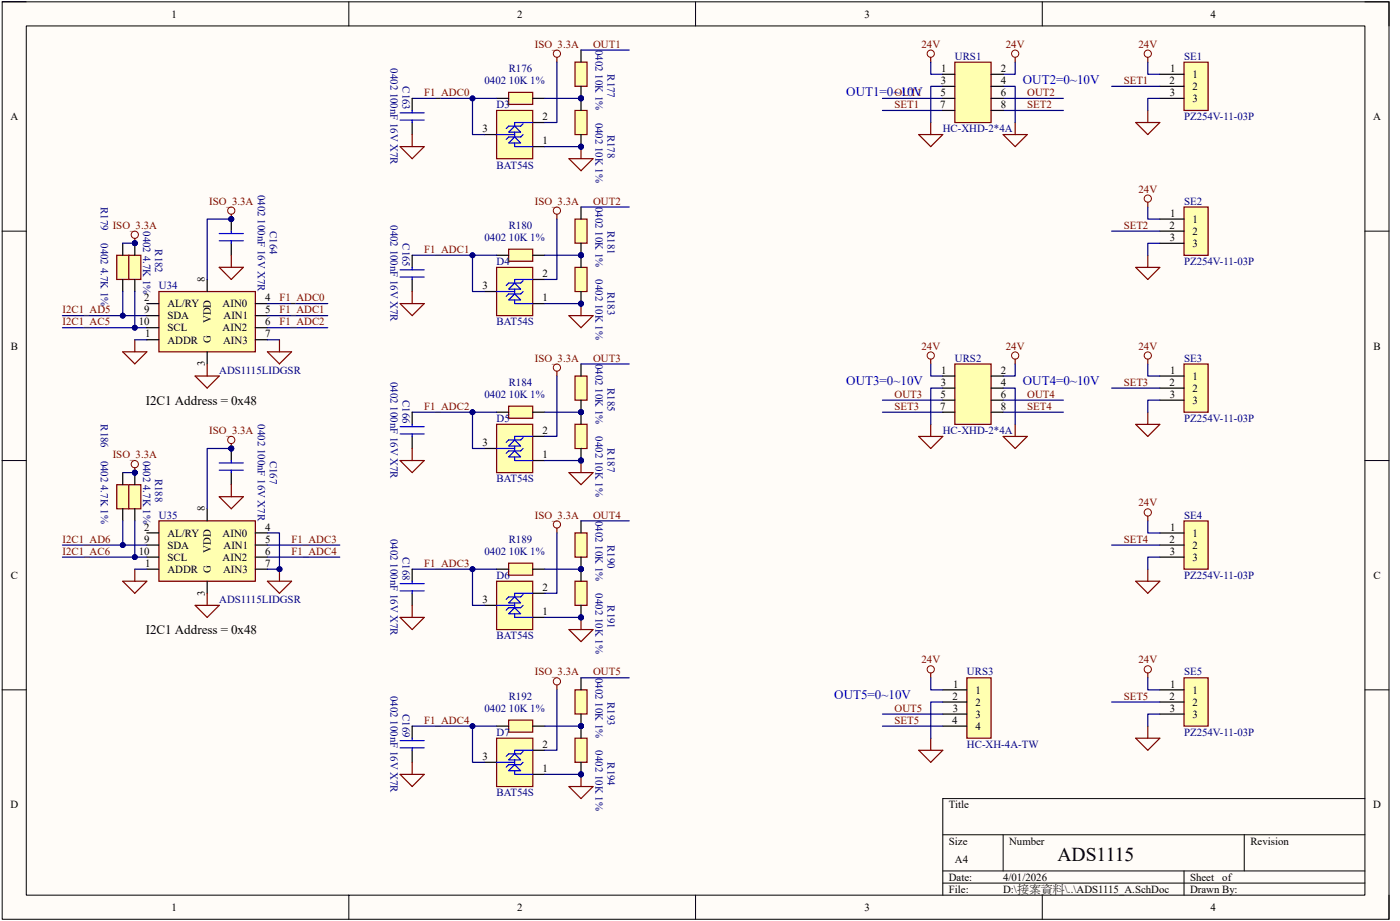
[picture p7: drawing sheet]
<svg xmlns="http://www.w3.org/2000/svg" width="295mm" height="194mm" viewBox="0 0 295 194" stroke-linecap="round" stroke-linejoin="round" font-family="sans-serif">
<path d="M.5 .4h292.4v193.2h-292.4z" fill="#fffcf8"/>
<path d="M.5 .4h292.4v193.2h-292.4z" fill="none" stroke="#000" stroke-width=".21"/>
<path d="M5.5 5.5h282.3v183.1h-282.3z" fill="#fffcf8"/>
<g fill="none" stroke="#000" stroke-width=".21">
<path d="M.4 .4h5.1M5.5 5.5h282.3v183.1h-282.3zM73.5 .4v5.1M146.7 .4v5.1M219.8 .4v5.1M287.8 .4h5.1v5.1M.4 48.7h5.1M287.8 48.7h5.1M.4 97h5.1M287.8 97h5.1M.4 145.3h5.1M287.8 145.3h5.1"/>
<path d="M198.8 175.8h89M211.5 175.8v7.7M262.4 175.8v7.7M287.8 168.2h-89v20.4M73.5 188.6v5M146.7 188.6v5M198.8 183.5h89M198.8 186h89M219.8 188.6v5M249.7 183.5v5.1M292.9 188.6v5"/>
</g>
<path d="M33.5 109.7h20.3v12.7h-20.3z" fill="#ffffb0"/>
<path d="M33.5 109.7h20.3v12.7h-20.3z" fill="none" stroke="#800000" stroke-width=".25"/>
<path d="M31 119.9h2.5M31 112.3h2.5M31 114.8h2.5M31 117.4h2.5M43.7 107.2v2.5M53.8 119.9h2.6M53.8 112.3h2.6M53.8 114.8h2.6M53.8 117.4h2.6M43.7 122.4v2.6" fill="none" stroke="#000" stroke-width=".25"/>
<path d="M13.2 114.8h17.8" fill="none" stroke="#000080" stroke-width=".25"/>
<circle cx="25.9" cy="114.8" r=".51" fill="#000080"/>
<circle cx="25.9" cy="114.8" r=".51" fill="none" stroke="#000080" stroke-width=".21"/>
<path d="M13.2 117.4h17.8" fill="none" stroke="#000080" stroke-width=".25"/>
<circle cx="28.4" cy="117.3" r=".51" fill="#000080"/>
<circle cx="28.4" cy="117.3" r=".51" fill="none" stroke="#000080" stroke-width=".21"/>
<path d="M24.6 102.1h2.6v5.1h-2.6z" fill="#ffffb0"/>
<path d="M24.6 102.1h2.6v5.1h-2.6z" fill="none" stroke="#800000" stroke-width=".25"/>
<path d="M25.9 99.6v2.5M25.9 107.2v2.5" fill="none" stroke="#000" stroke-width=".25"/>
<circle cx="28.4" cy="99.6" r=".51" fill="#000080"/>
<circle cx="28.4" cy="99.6" r=".51" fill="none" stroke="#000080" stroke-width=".21"/>
<path d="M27.2 102.1h2.5v5.1h-2.5z" fill="#ffffb0"/>
<path d="M27.2 102.1h2.5v5.1h-2.5z" fill="none" stroke="#800000" stroke-width=".25"/>
<path d="M28.4 99.6v2.5" fill="none" stroke="#000" stroke-width=".25"/>
<circle cx="28.4" cy="99.6" r=".51" fill="#000080"/>
<circle cx="28.4" cy="99.6" r=".51" fill="none" stroke="#000080" stroke-width=".21"/>
<path d="M28.4 107.2v2.5" fill="none" stroke="#000" stroke-width=".25"/>
<path d="M25.9 99.6h2.5" fill="none" stroke="#000080" stroke-width=".25"/>
<circle cx="28.4" cy="99.6" r=".51" fill="#000080"/>
<circle cx="28.4" cy="99.6" r=".51" fill="none" stroke="#000080" stroke-width=".21"/>
<path d="M25.9 109.7v5.1" fill="none" stroke="#000080" stroke-width=".25"/>
<circle cx="25.9" cy="114.8" r=".51" fill="#000080"/>
<circle cx="25.9" cy="114.8" r=".51" fill="none" stroke="#000080" stroke-width=".21"/>
<path d="M28.4 109.7v7.7" fill="none" stroke="#000080" stroke-width=".25"/>
<circle cx="28.4" cy="117.3" r=".51" fill="#000080"/>
<circle cx="28.4" cy="117.3" r=".51" fill="none" stroke="#000080" stroke-width=".21"/>
<circle cx="48.8" cy="94.5" r=".51" fill="#000080"/>
<circle cx="48.8" cy="94.5" r=".51" fill="none" stroke="#000080" stroke-width=".21"/>
<path d="M48.8 94.5v2.5M48.8 99.6v2.5" fill="none" stroke="#000" stroke-width=".25"/>
<circle cx="48.8" cy="94.5" r=".51" fill="#000080"/>
<circle cx="48.8" cy="94.5" r=".51" fill="none" stroke="#000080" stroke-width=".21"/>
<path d="M46.2 99h5.1M46.2 97.5h5.1M48.8 97v.5M48.8 99v.6" fill="none" stroke="#00f" stroke-width=".25"/>
<path d="M48.8 94.5h-5.1v12.7" fill="none" stroke="#000080" stroke-width=".25"/>
<circle cx="48.8" cy="94.5" r=".51" fill="#000080"/>
<circle cx="48.8" cy="94.5" r=".51" fill="none" stroke="#000080" stroke-width=".21"/>
<path d="M13.2 66.5h17.8" fill="none" stroke="#000080" stroke-width=".25"/>
<circle cx="25.9" cy="66.5" r=".51" fill="#000080"/>
<circle cx="25.9" cy="66.5" r=".51" fill="none" stroke="#000080" stroke-width=".21"/>
<path d="M13.2 69h17.8" fill="none" stroke="#000080" stroke-width=".25"/>
<circle cx="28.4" cy="69" r=".51" fill="#000080"/>
<circle cx="28.4" cy="69" r=".51" fill="none" stroke="#000080" stroke-width=".21"/>
<path d="M24.6 53.8h2.6v5.1h-2.6z" fill="#ffffb0"/>
<path d="M24.6 53.8h2.6v5.1h-2.6z" fill="none" stroke="#800000" stroke-width=".25"/>
<path d="M25.9 51.2v2.6M25.9 58.9v2.5" fill="none" stroke="#000" stroke-width=".25"/>
<circle cx="28.4" cy="51.2" r=".51" fill="#000080"/>
<circle cx="28.4" cy="51.2" r=".51" fill="none" stroke="#000080" stroke-width=".21"/>
<path d="M27.2 53.8h2.5v5.1h-2.5z" fill="#ffffb0"/>
<path d="M27.2 53.8h2.5v5.1h-2.5z" fill="none" stroke="#800000" stroke-width=".25"/>
<path d="M28.4 51.2v2.6" fill="none" stroke="#000" stroke-width=".25"/>
<circle cx="28.4" cy="51.2" r=".51" fill="#000080"/>
<circle cx="28.4" cy="51.2" r=".51" fill="none" stroke="#000080" stroke-width=".21"/>
<path d="M28.4 58.9v2.5" fill="none" stroke="#000" stroke-width=".25"/>
<path d="M25.9 51.2h2.5" fill="none" stroke="#000080" stroke-width=".25"/>
<circle cx="28.4" cy="51.2" r=".51" fill="#000080"/>
<circle cx="28.4" cy="51.2" r=".51" fill="none" stroke="#000080" stroke-width=".21"/>
<path d="M25.9 61.4v5.1" fill="none" stroke="#000080" stroke-width=".25"/>
<circle cx="25.9" cy="66.5" r=".51" fill="#000080"/>
<circle cx="25.9" cy="66.5" r=".51" fill="none" stroke="#000080" stroke-width=".21"/>
<path d="M28.4 61.4v7.6" fill="none" stroke="#000080" stroke-width=".25"/>
<circle cx="28.4" cy="69" r=".51" fill="#000080"/>
<circle cx="28.4" cy="69" r=".51" fill="none" stroke="#000080" stroke-width=".21"/>
<path d="M33.5 61.4h20.3v12.7h-20.3z" fill="#ffffb0"/>
<path d="M33.5 61.4h20.3v12.7h-20.3z" fill="none" stroke="#800000" stroke-width=".25"/>
<path d="M43.7 58.9v2.5M31 71.6h2.5M31 63.9h2.5M31 66.5h2.5M31 69h2.5M43.7 74.1v2.5M53.8 71.6h2.6M53.8 63.9h2.6M53.8 66.5h2.6M53.8 69h2.6" fill="none" stroke="#000" stroke-width=".25"/>
<circle cx="48.8" cy="46.1" r=".51" fill="#000080"/>
<circle cx="48.8" cy="46.1" r=".51" fill="none" stroke="#000080" stroke-width=".21"/>
<path d="M48.8 46.1v2.6M48.8 51.2v2.6" fill="none" stroke="#000" stroke-width=".25"/>
<circle cx="48.8" cy="46.1" r=".51" fill="#000080"/>
<circle cx="48.8" cy="46.1" r=".51" fill="none" stroke="#000080" stroke-width=".21"/>
<path d="M46.2 50.7h5.1M46.2 49.2h5.1M48.8 48.7v.5M48.8 50.7v.5" fill="none" stroke="#00f" stroke-width=".25"/>
<path d="M48.8 46.1h-5.1v12.8" fill="none" stroke="#000080" stroke-width=".25"/>
<circle cx="48.8" cy="46.1" r=".51" fill="#000080"/>
<circle cx="48.8" cy="46.1" r=".51" fill="none" stroke="#000080" stroke-width=".21"/>
<path d="M56.4 63.9h12.7M56.4 66.5h12.7M56.4 69h12.7M56.4 114.8h15.2M56.4 117.4h15.2" fill="none" stroke="#000080" stroke-width=".25"/>
<circle cx="48.8" cy="44.4" r=".76" fill="none" stroke="#800000" stroke-width=".21"/>
<path d="M48.8 45.1v1" fill="none" stroke="#800000" stroke-width=".25"/>
<circle cx="48.8" cy="46.1" r=".51" fill="#000080"/>
<circle cx="48.8" cy="46.1" r=".51" fill="none" stroke="#000080" stroke-width=".21"/>
<circle cx="28.4" cy="49.4" r=".76" fill="none" stroke="#800000" stroke-width=".21"/>
<path d="M28.4 50.2v1" fill="none" stroke="#800000" stroke-width=".25"/>
<circle cx="28.4" cy="51.2" r=".51" fill="#000080"/>
<circle cx="28.4" cy="51.2" r=".51" fill="none" stroke="#000080" stroke-width=".21"/>
<circle cx="48.8" cy="92.7" r=".76" fill="none" stroke="#800000" stroke-width=".21"/>
<path d="M48.8 93.4v1.1" fill="none" stroke="#800000" stroke-width=".25"/>
<circle cx="48.8" cy="94.5" r=".51" fill="#000080"/>
<circle cx="48.8" cy="94.5" r=".51" fill="none" stroke="#000080" stroke-width=".21"/>
<circle cx="28.4" cy="97.8" r=".76" fill="none" stroke="#800000" stroke-width=".21"/>
<path d="M28.4 98.5v1.1" fill="none" stroke="#800000" stroke-width=".25"/>
<circle cx="28.4" cy="99.6" r=".51" fill="#000080"/>
<circle cx="28.4" cy="99.6" r=".51" fill="none" stroke="#000080" stroke-width=".21"/>
<path d="M249.7 142.8h5v10.2h-5z" fill="#ffffb0"/>
<path d="M249.7 142.8h5v10.2h-5z" fill="none" stroke="#800000" stroke-width=".25"/>
<path d="M244.6 145.3h5.1M244.6 147.9h5.1M244.6 150.4h5.1" fill="none" stroke="#000" stroke-width=".25"/>
<path d="M249.7 109.7h5v10.2h-5z" fill="#ffffb0"/>
<path d="M249.7 109.7h5v10.2h-5z" fill="none" stroke="#800000" stroke-width=".25"/>
<path d="M244.6 112.3h5.1M244.6 114.8h5.1M244.6 117.4h5.1" fill="none" stroke="#000" stroke-width=".25"/>
<path d="M249.7 76.7h5v10.1h-5z" fill="#ffffb0"/>
<path d="M249.7 76.7h5v10.1h-5z" fill="none" stroke="#800000" stroke-width=".25"/>
<path d="M244.6 79.2h5.1M244.6 81.7h5.1M244.6 84.3h5.1" fill="none" stroke="#000" stroke-width=".25"/>
<path d="M249.7 43.6h5v10.2h-5z" fill="#ffffb0"/>
<path d="M249.7 43.6h5v10.2h-5z" fill="none" stroke="#800000" stroke-width=".25"/>
<path d="M244.6 46.1h5.1M244.6 48.7h5.1M244.6 51.2h5.1" fill="none" stroke="#000" stroke-width=".25"/>
<path d="M249.7 13.1h5v10.2h-5z" fill="#ffffb0"/>
<g fill="none" stroke="#800000" stroke-width=".25">
<path d="M196.3 12.1v1M214.1 12.1v1M242 12.1v1M249.7 13.1h5v10.2h-5zM193.7 28.3h5.1l-2.5 2.6zM196.3 25.8v2.5M211.5 28.3h5.1l-2.5 2.6zM214.1 25.8v2.5M239.5 25.8h5.1l-2.6 2.5zM242 23.3v2.5M239.5 56.3h5.1l-2.6 2.6zM242 42.6v1"/>
<path d="M242 53.8v2.5M41.1 79.2h5.1l-2.5 2.5zM43.7 76.7v2.5M196.3 75.7v1M214.1 75.7v1M242 75.7v1M193.7 91.9h5.1l-2.5 2.6zM196.3 89.4v2.5M211.5 91.9h5.1l-2.5 2.6zM214.1 89.4v2.5M239.5 89.4h5.1l-2.6 2.5zM242 86.8v2.6"/>
<path d="M242 108.7v1M242 119.9v2.5M41.1 127.5h5.1l-2.5 2.6zM43.7 125v2.5M239.5 122.4h5.1l-2.6 2.6zM239.5 155.5h5.1l-2.6 2.5zM242 141.8v1M242 153v2.5"/>
</g>
<path d="M244.6 15.6h5.1M244.6 18.2h5.1M244.6 20.7h5.1" fill="none" stroke="#000" stroke-width=".25"/>
<g fill="none" stroke="#800000" stroke-width=".21">
<circle cx="196.3" cy="11.3" r=".76"/>
<circle cx="214.1" cy="11.3" r=".76"/>
<circle cx="242" cy="11.3" r=".76"/>
<circle cx="242" cy="41.8" r=".76"/>
<circle cx="196.3" cy="74.9" r=".76"/>
<circle cx="214.1" cy="74.9" r=".76"/>
<circle cx="242" cy="74.9" r=".76"/>
<circle cx="242" cy="107.9" r=".76"/>
<circle cx="242" cy="141" r=".76"/>
</g>
<g fill="none" stroke="#000080" stroke-width=".25">
<path d="M196.3 13.1v2.5h2.5M198.8 18.2h-2.5v7.6M211.5 18.2h2.6v7.6M214.1 13.1v2.5h-2.6M234.4 18.2h10.2M242 13.1v2.5h2.6M186.1 23.3h12.7M211.5 23.3h12.7M211.5 20.7h12.7M244.6 20.7h-2.6v2.6M234.4 48.7h10.2M242 43.6v2.5h2.6"/>
<path d="M244.6 51.2h-2.6v2.6M196.3 76.7v2.5h2.5M214.1 76.7v2.5h-2.6M242 76.7v2.5h2.6M186.1 86.8h12.7M186.1 84.3h12.7M198.8 81.7h-2.5v7.7M211.5 81.7h2.6v7.7M211.5 86.8h12.7M211.5 84.3h12.7M234.4 81.7h10.2M244.6 84.3h-2.6v2.5"/>
<path d="M234.4 114.8h10.2M242 109.7v2.6h2.6M244.6 117.4h-2.6v2.5M234.4 147.9h10.2M242 142.8v2.5h2.6M244.6 150.4h-2.6v2.6"/>
</g>
<path d="M203.9 142.8h5.1v12.7h-5.1z" fill="#ffffb0"/>
<path d="M193.7 158h5.1l-2.5 2.6zM196.3 141.8v1M196.3 155.5v2.5M203.9 142.8h5.1v12.7h-5.1z" fill="none" stroke="#800000" stroke-width=".25"/>
<path d="M198.8 145.3h5.1M198.8 147.9h5.1M198.8 150.4h5.1M198.8 153h5.1" fill="none" stroke="#000" stroke-width=".25"/>
<circle cx="196.3" cy="141" r=".76" fill="none" stroke="#800000" stroke-width=".21"/>
<path d="M186.1 153h12.7M186.1 150.4h12.7M196.3 142.8v2.5h2.5M198.8 147.9h-2.5v7.6" fill="none" stroke="#000080" stroke-width=".25"/>
<circle cx="122.5" cy="20.7" r=".51" fill="#000080"/>
<circle cx="122.5" cy="20.7" r=".51" fill="none" stroke="#000080" stroke-width=".21"/>
<path d="M121.2 13.1h2.6v5.1h-2.6z" fill="#ffffb0"/>
<path d="M121.2 13.1h2.6v5.1h-2.6z" fill="none" stroke="#800000" stroke-width=".25"/>
<path d="M122.5 10.5v2.6M122.5 18.2v2.5" fill="none" stroke="#000" stroke-width=".25"/>
<circle cx="122.5" cy="20.7" r=".51" fill="#000080"/>
<circle cx="122.5" cy="20.7" r=".51" fill="none" stroke="#000080" stroke-width=".21"/>
<circle cx="122.5" cy="20.7" r=".51" fill="#000080"/>
<circle cx="122.5" cy="20.7" r=".51" fill="none" stroke="#000080" stroke-width=".21"/>
<circle cx="122.5" cy="30.9" r=".51" fill="#000080"/>
<circle cx="122.5" cy="30.9" r=".51" fill="none" stroke="#000080" stroke-width=".21"/>
<path d="M121.2 23.3h2.6v5h-2.6z" fill="#ffffb0"/>
<path d="M121.2 23.3h2.6v5h-2.6z" fill="none" stroke="#800000" stroke-width=".25"/>
<path d="M122.5 20.7v2.6" fill="none" stroke="#000" stroke-width=".25"/>
<circle cx="122.5" cy="20.7" r=".51" fill="#000080"/>
<circle cx="122.5" cy="20.7" r=".51" fill="none" stroke="#000080" stroke-width=".21"/>
<path d="M122.5 28.3v2.6" fill="none" stroke="#000" stroke-width=".25"/>
<circle cx="122.5" cy="30.9" r=".51" fill="#000080"/>
<circle cx="122.5" cy="30.9" r=".51" fill="none" stroke="#000080" stroke-width=".21"/>
<path d="M107.2 19.5h5.1v2.5h-5.1z" fill="#ffffb0"/>
<path d="M107.2 19.5h5.1v2.5h-5.1z" fill="none" stroke="#800000" stroke-width=".25"/>
<path d="M104.7 20.7h2.5M112.3 20.7h2.6" fill="none" stroke="#000" stroke-width=".25"/>
<path d="M104.7 23.3h7.6v10.1h-7.6z" fill="#ffffb0"/>
<path d="M104.7 23.3h7.6v10.1h-7.6zM120 33.4h5l-2.5 2.6zM122.5 30.9v2.5" fill="none" stroke="#800000" stroke-width=".25"/>
<path d="M102.2 28.3h2.5M112.3 30.9h2.6M112.3 25.8h2.6" fill="none" stroke="#000" stroke-width=".25"/>
<path d="M104.7 28.3h3.8M107.2 27.8l1.3-1.2 1.3 1.2zM107.2 30.1l1.3-1.2 1.3 1.2zM108.5 30.1v.8h3.8M108.5 27.8v1.1M110.3 26.1l-.5 .5h-2.6l-.5 .5M110.3 28.3l-.5 .6h-2.6l-.5 .5M112.3 25.8h-3.8v.8" fill="none" stroke="#00f" stroke-width=".25"/>
<circle cx="122.5" cy="30.9" r=".51" fill="#000080"/>
<circle cx="122.5" cy="30.9" r=".51" fill="none" stroke="#000080" stroke-width=".21"/>
<circle cx="117.4" cy="11.3" r=".76" fill="none" stroke="#800000" stroke-width=".21"/>
<path d="M117.4 12.1v1" fill="none" stroke="#800000" stroke-width=".25"/>
<path d="M114.9 20.7h7.6" fill="none" stroke="#000080" stroke-width=".25"/>
<circle cx="122.5" cy="20.7" r=".51" fill="#000080"/>
<circle cx="122.5" cy="20.7" r=".51" fill="none" stroke="#000080" stroke-width=".21"/>
<path d="M117.4 13.1v12.7h-2.5M122.5 10.5h10.2M114.9 30.9h7.6" fill="none" stroke="#000080" stroke-width=".25"/>
<circle cx="122.5" cy="30.9" r=".51" fill="#000080"/>
<circle cx="122.5" cy="30.9" r=".51" fill="none" stroke="#000080" stroke-width=".21"/>
<path d="M99.6 20.7v7.6h2.6" fill="none" stroke="#000080" stroke-width=".25"/>
<circle cx="99.6" cy="20.7" r=".51" fill="#000080"/>
<circle cx="99.6" cy="20.7" r=".51" fill="none" stroke="#000080" stroke-width=".21"/>
<path d="M86.9 20.7h17.8" fill="none" stroke="#000080" stroke-width=".25"/>
<circle cx="99.6" cy="20.7" r=".51" fill="#000080"/>
<circle cx="99.6" cy="20.7" r=".51" fill="none" stroke="#000080" stroke-width=".21"/>
<circle cx="122.5" cy="53.8" r=".51" fill="#000080"/>
<circle cx="122.5" cy="53.8" r=".51" fill="none" stroke="#000080" stroke-width=".21"/>
<path d="M121.2 46.1h2.6v5.1h-2.6z" fill="#ffffb0"/>
<path d="M121.2 46.1h2.6v5.1h-2.6z" fill="none" stroke="#800000" stroke-width=".25"/>
<path d="M122.5 43.6v2.5M122.5 51.2v2.6" fill="none" stroke="#000" stroke-width=".25"/>
<circle cx="122.5" cy="53.8" r=".51" fill="#000080"/>
<circle cx="122.5" cy="53.8" r=".51" fill="none" stroke="#000080" stroke-width=".21"/>
<circle cx="122.5" cy="53.8" r=".51" fill="#000080"/>
<circle cx="122.5" cy="53.8" r=".51" fill="none" stroke="#000080" stroke-width=".21"/>
<circle cx="122.5" cy="63.9" r=".51" fill="#000080"/>
<circle cx="122.5" cy="63.9" r=".51" fill="none" stroke="#000080" stroke-width=".21"/>
<path d="M121.2 56.3h2.6v5.1h-2.6z" fill="#ffffb0"/>
<path d="M121.2 56.3h2.6v5.1h-2.6z" fill="none" stroke="#800000" stroke-width=".25"/>
<path d="M122.5 53.8v2.5" fill="none" stroke="#000" stroke-width=".25"/>
<circle cx="122.5" cy="53.8" r=".51" fill="#000080"/>
<circle cx="122.5" cy="53.8" r=".51" fill="none" stroke="#000080" stroke-width=".21"/>
<path d="M122.5 61.4v2.5" fill="none" stroke="#000" stroke-width=".25"/>
<circle cx="122.5" cy="63.9" r=".51" fill="#000080"/>
<circle cx="122.5" cy="63.9" r=".51" fill="none" stroke="#000080" stroke-width=".21"/>
<path d="M107.2 52.5h5.1v2.5h-5.1z" fill="#ffffb0"/>
<path d="M107.2 52.5h5.1v2.5h-5.1z" fill="none" stroke="#800000" stroke-width=".25"/>
<path d="M104.7 53.8h2.5M112.3 53.8h2.6" fill="none" stroke="#000" stroke-width=".25"/>
<path d="M104.7 56.3h7.6v10.2h-7.6z" fill="#ffffb0"/>
<path d="M104.7 56.3h7.6v10.2h-7.6zM120 66.5h5l-2.5 2.5zM122.5 63.9v2.6" fill="none" stroke="#800000" stroke-width=".25"/>
<path d="M112.3 58.9h2.6M102.2 61.4h2.5M112.3 63.9h2.6" fill="none" stroke="#000" stroke-width=".25"/>
<path d="M110.3 59.1l-.5 .5h-2.6l-.5 .5M112.3 58.9h-3.8v.7M104.7 61.4h3.8M107.2 60.9l1.3-1.3 1.3 1.3zM107.2 63.2l1.3-1.3 1.3 1.3zM108.5 63.2v.7h3.8M108.5 60.9v1M110.3 61.4l-.5 .5h-2.6l-.5 .5" fill="none" stroke="#00f" stroke-width=".25"/>
<circle cx="122.5" cy="63.9" r=".51" fill="#000080"/>
<circle cx="122.5" cy="63.9" r=".51" fill="none" stroke="#000080" stroke-width=".21"/>
<circle cx="117.4" cy="44.4" r=".76" fill="none" stroke="#800000" stroke-width=".21"/>
<path d="M117.4 45.1v1" fill="none" stroke="#800000" stroke-width=".25"/>
<path d="M114.9 53.8h7.6" fill="none" stroke="#000080" stroke-width=".25"/>
<circle cx="122.5" cy="53.8" r=".51" fill="#000080"/>
<circle cx="122.5" cy="53.8" r=".51" fill="none" stroke="#000080" stroke-width=".21"/>
<path d="M117.4 46.1v12.8h-2.5M122.5 43.6h10.2M114.9 63.9h7.6" fill="none" stroke="#000080" stroke-width=".25"/>
<circle cx="122.5" cy="63.9" r=".51" fill="#000080"/>
<circle cx="122.5" cy="63.9" r=".51" fill="none" stroke="#000080" stroke-width=".21"/>
<path d="M99.6 53.8v7.6h2.6" fill="none" stroke="#000080" stroke-width=".25"/>
<circle cx="99.6" cy="53.8" r=".51" fill="#000080"/>
<circle cx="99.6" cy="53.8" r=".51" fill="none" stroke="#000080" stroke-width=".21"/>
<path d="M86.9 53.8h17.8" fill="none" stroke="#000080" stroke-width=".25"/>
<circle cx="99.6" cy="53.8" r=".51" fill="#000080"/>
<circle cx="99.6" cy="53.8" r=".51" fill="none" stroke="#000080" stroke-width=".21"/>
<circle cx="122.5" cy="86.8" r=".51" fill="#000080"/>
<circle cx="122.5" cy="86.8" r=".51" fill="none" stroke="#000080" stroke-width=".21"/>
<path d="M121.2 79.2h2.6v5.1h-2.6z" fill="#ffffb0"/>
<path d="M121.2 79.2h2.6v5.1h-2.6z" fill="none" stroke="#800000" stroke-width=".25"/>
<path d="M122.5 76.7v2.5M122.5 84.3v2.5" fill="none" stroke="#000" stroke-width=".25"/>
<circle cx="122.5" cy="86.8" r=".51" fill="#000080"/>
<circle cx="122.5" cy="86.8" r=".51" fill="none" stroke="#000080" stroke-width=".21"/>
<circle cx="122.5" cy="86.8" r=".51" fill="#000080"/>
<circle cx="122.5" cy="86.8" r=".51" fill="none" stroke="#000080" stroke-width=".21"/>
<circle cx="122.5" cy="97" r=".51" fill="#000080"/>
<circle cx="122.5" cy="97" r=".51" fill="none" stroke="#000080" stroke-width=".21"/>
<path d="M121.2 89.4h2.6v5.1h-2.6z" fill="#ffffb0"/>
<path d="M121.2 89.4h2.6v5.1h-2.6z" fill="none" stroke="#800000" stroke-width=".25"/>
<path d="M122.5 86.8v2.6" fill="none" stroke="#000" stroke-width=".25"/>
<circle cx="122.5" cy="86.8" r=".51" fill="#000080"/>
<circle cx="122.5" cy="86.8" r=".51" fill="none" stroke="#000080" stroke-width=".21"/>
<path d="M122.5 94.5v2.5" fill="none" stroke="#000" stroke-width=".25"/>
<circle cx="122.5" cy="97" r=".51" fill="#000080"/>
<circle cx="122.5" cy="97" r=".51" fill="none" stroke="#000080" stroke-width=".21"/>
<path d="M107.2 85.6h5.1v2.5h-5.1z" fill="#ffffb0"/>
<path d="M107.2 85.6h5.1v2.5h-5.1z" fill="none" stroke="#800000" stroke-width=".25"/>
<path d="M104.7 86.8h2.5M112.3 86.8h2.6" fill="none" stroke="#000" stroke-width=".25"/>
<path d="M104.7 89.4h7.6v10.2h-7.6z" fill="#ffffb0"/>
<path d="M104.7 89.4h7.6v10.2h-7.6zM120 99.6h5l-2.5 2.5zM122.5 97v2.6" fill="none" stroke="#800000" stroke-width=".25"/>
<path d="M102.2 94.5h2.5M112.3 97h2.6M112.3 91.9h2.6" fill="none" stroke="#000" stroke-width=".25"/>
<path d="M104.7 94.5h3.8M107.2 96.2l1.3-1.2 1.3 1.2zM108.5 96.2v.8h3.8M108.5 92.7l1.3 1.3h-2.6zM108.5 94v1M110.3 92.2l-.5 .5h-2.6l-.5 .5M110.3 94.5l-.5 .5h-2.6l-.5 .5M112.3 91.9h-3.8v.8" fill="none" stroke="#00f" stroke-width=".25"/>
<circle cx="122.5" cy="97" r=".51" fill="#000080"/>
<circle cx="122.5" cy="97" r=".51" fill="none" stroke="#000080" stroke-width=".21"/>
<circle cx="117.4" cy="77.4" r=".76" fill="none" stroke="#800000" stroke-width=".21"/>
<path d="M117.4 78.2v1" fill="none" stroke="#800000" stroke-width=".25"/>
<path d="M114.9 86.8h7.6" fill="none" stroke="#000080" stroke-width=".25"/>
<circle cx="122.5" cy="86.8" r=".51" fill="#000080"/>
<circle cx="122.5" cy="86.8" r=".51" fill="none" stroke="#000080" stroke-width=".21"/>
<path d="M117.4 79.2v12.7h-2.5M122.5 76.7h10.2M114.9 97h7.6" fill="none" stroke="#000080" stroke-width=".25"/>
<circle cx="122.5" cy="97" r=".51" fill="#000080"/>
<circle cx="122.5" cy="97" r=".51" fill="none" stroke="#000080" stroke-width=".21"/>
<path d="M99.6 86.8v7.7h2.6" fill="none" stroke="#000080" stroke-width=".25"/>
<circle cx="99.6" cy="86.8" r=".51" fill="#000080"/>
<circle cx="99.6" cy="86.8" r=".51" fill="none" stroke="#000080" stroke-width=".21"/>
<path d="M86.9 86.8h17.8" fill="none" stroke="#000080" stroke-width=".25"/>
<circle cx="99.6" cy="86.8" r=".51" fill="#000080"/>
<circle cx="99.6" cy="86.8" r=".51" fill="none" stroke="#000080" stroke-width=".21"/>
<circle cx="122.5" cy="119.9" r=".51" fill="#000080"/>
<circle cx="122.5" cy="119.9" r=".51" fill="none" stroke="#000080" stroke-width=".21"/>
<path d="M121.2 112.3h2.6v5.1h-2.6z" fill="#ffffb0"/>
<path d="M121.2 112.3h2.6v5.1h-2.6z" fill="none" stroke="#800000" stroke-width=".25"/>
<path d="M122.5 109.7v2.6M122.5 117.4v2.5" fill="none" stroke="#000" stroke-width=".25"/>
<circle cx="122.5" cy="119.9" r=".51" fill="#000080"/>
<circle cx="122.5" cy="119.9" r=".51" fill="none" stroke="#000080" stroke-width=".21"/>
<circle cx="122.5" cy="119.9" r=".51" fill="#000080"/>
<circle cx="122.5" cy="119.9" r=".51" fill="none" stroke="#000080" stroke-width=".21"/>
<circle cx="122.5" cy="130.1" r=".51" fill="#000080"/>
<circle cx="122.5" cy="130.1" r=".51" fill="none" stroke="#000080" stroke-width=".21"/>
<path d="M121.2 122.4h2.6v5.1h-2.6z" fill="#ffffb0"/>
<path d="M121.2 122.4h2.6v5.1h-2.6z" fill="none" stroke="#800000" stroke-width=".25"/>
<path d="M122.5 119.9v2.5" fill="none" stroke="#000" stroke-width=".25"/>
<circle cx="122.5" cy="119.9" r=".51" fill="#000080"/>
<circle cx="122.5" cy="119.9" r=".51" fill="none" stroke="#000080" stroke-width=".21"/>
<path d="M122.5 127.5v2.6" fill="none" stroke="#000" stroke-width=".25"/>
<circle cx="122.5" cy="130.1" r=".51" fill="#000080"/>
<circle cx="122.5" cy="130.1" r=".51" fill="none" stroke="#000080" stroke-width=".21"/>
<path d="M107.2 118.6h5.1v2.6h-5.1z" fill="#ffffb0"/>
<path d="M107.2 118.6h5.1v2.6h-5.1z" fill="none" stroke="#800000" stroke-width=".25"/>
<path d="M104.7 119.9h2.5M112.3 119.9h2.6" fill="none" stroke="#000" stroke-width=".25"/>
<path d="M104.7 122.4h7.6v10.2h-7.6z" fill="#ffffb0"/>
<path d="M104.7 122.4h7.6v10.2h-7.6zM120 132.6h5l-2.5 2.6zM122.5 130.1v2.5" fill="none" stroke="#800000" stroke-width=".25"/>
<path d="M102.2 127.5h2.5M112.3 130.1h2.6M112.3 125h2.6" fill="none" stroke="#000" stroke-width=".25"/>
<path d="M104.7 127.5h3.8M107.2 127l1.3-1.3 1.3 1.3zM107.2 129.3l1.3-1.3 1.3 1.3zM108.5 129.3v.8h3.8M108.5 127v1M110.3 125.2l-.5 .5h-2.6l-.5 .5M110.3 127.5l-.5 .5h-2.6l-.5 .5M112.3 125h-3.8v.7" fill="none" stroke="#00f" stroke-width=".25"/>
<circle cx="122.5" cy="130.1" r=".51" fill="#000080"/>
<circle cx="122.5" cy="130.1" r=".51" fill="none" stroke="#000080" stroke-width=".21"/>
<circle cx="117.4" cy="110.5" r=".76" fill="none" stroke="#800000" stroke-width=".21"/>
<path d="M117.4 111.2v1.1" fill="none" stroke="#800000" stroke-width=".25"/>
<path d="M114.9 119.9h7.6" fill="none" stroke="#000080" stroke-width=".25"/>
<circle cx="122.5" cy="119.9" r=".51" fill="#000080"/>
<circle cx="122.5" cy="119.9" r=".51" fill="none" stroke="#000080" stroke-width=".21"/>
<path d="M117.4 112.3v12.7h-2.5M122.5 109.7h10.2M114.9 130.1h7.6" fill="none" stroke="#000080" stroke-width=".25"/>
<circle cx="122.5" cy="130.1" r=".51" fill="#000080"/>
<circle cx="122.5" cy="130.1" r=".51" fill="none" stroke="#000080" stroke-width=".21"/>
<path d="M99.6 119.9v7.6h2.6" fill="none" stroke="#000080" stroke-width=".25"/>
<circle cx="99.6" cy="119.9" r=".51" fill="#000080"/>
<circle cx="99.6" cy="119.9" r=".51" fill="none" stroke="#000080" stroke-width=".21"/>
<path d="M86.9 119.9h17.8" fill="none" stroke="#000080" stroke-width=".25"/>
<circle cx="99.6" cy="119.9" r=".51" fill="#000080"/>
<circle cx="99.6" cy="119.9" r=".51" fill="none" stroke="#000080" stroke-width=".21"/>
<circle cx="122.5" cy="153" r=".51" fill="#000080"/>
<circle cx="122.5" cy="153" r=".51" fill="none" stroke="#000080" stroke-width=".21"/>
<path d="M121.2 145.3h2.6v5.1h-2.6z" fill="#ffffb0"/>
<path d="M121.2 145.3h2.6v5.1h-2.6z" fill="none" stroke="#800000" stroke-width=".25"/>
<path d="M122.5 142.8v2.5M122.5 150.4v2.6" fill="none" stroke="#000" stroke-width=".25"/>
<circle cx="122.5" cy="153" r=".51" fill="#000080"/>
<circle cx="122.5" cy="153" r=".51" fill="none" stroke="#000080" stroke-width=".21"/>
<circle cx="122.5" cy="153" r=".51" fill="#000080"/>
<circle cx="122.5" cy="153" r=".51" fill="none" stroke="#000080" stroke-width=".21"/>
<circle cx="122.5" cy="163.1" r=".51" fill="#000080"/>
<circle cx="122.5" cy="163.1" r=".51" fill="none" stroke="#000080" stroke-width=".21"/>
<path d="M121.2 155.5h2.6v5.1h-2.6z" fill="#ffffb0"/>
<path d="M121.2 155.5h2.6v5.1h-2.6z" fill="none" stroke="#800000" stroke-width=".25"/>
<path d="M122.5 153v2.5" fill="none" stroke="#000" stroke-width=".25"/>
<circle cx="122.5" cy="153" r=".51" fill="#000080"/>
<circle cx="122.5" cy="153" r=".51" fill="none" stroke="#000080" stroke-width=".21"/>
<path d="M122.5 160.6v2.5" fill="none" stroke="#000" stroke-width=".25"/>
<circle cx="122.5" cy="163.1" r=".51" fill="#000080"/>
<circle cx="122.5" cy="163.1" r=".51" fill="none" stroke="#000080" stroke-width=".21"/>
<path d="M107.2 151.7h5.1v2.5h-5.1z" fill="#ffffb0"/>
<path d="M107.2 151.7h5.1v2.5h-5.1z" fill="none" stroke="#800000" stroke-width=".25"/>
<path d="M104.7 153h2.5M112.3 153h2.6" fill="none" stroke="#000" stroke-width=".25"/>
<path d="M104.7 155.5h7.6v10.2h-7.6z" fill="#ffffb0"/>
<path d="M104.7 155.5h7.6v10.2h-7.6zM120 165.7h5l-2.5 2.5zM122.5 163.1v2.6" fill="none" stroke="#800000" stroke-width=".25"/>
<path d="M112.3 158h2.6M102.2 160.6h2.5M112.3 163.1h2.6" fill="none" stroke="#000" stroke-width=".25"/>
<path d="M110.3 158.3l-.5 .5h-2.6l-.5 .5M112.3 158h-3.8v.8M104.7 160.6h3.8M107.2 160.1l1.3-1.3 1.3 1.3zM107.2 162.4l1.3-1.3 1.3 1.3zM108.5 162.4v.7h3.8M108.5 160.1v1M110.3 160.6l-.5 .5h-2.6l-.5 .5" fill="none" stroke="#00f" stroke-width=".25"/>
<circle cx="122.5" cy="163.1" r=".51" fill="#000080"/>
<circle cx="122.5" cy="163.1" r=".51" fill="none" stroke="#000080" stroke-width=".21"/>
<circle cx="117.4" cy="143.5" r=".76" fill="none" stroke="#800000" stroke-width=".21"/>
<path d="M117.4 144.3v1" fill="none" stroke="#800000" stroke-width=".25"/>
<path d="M114.9 153h7.6" fill="none" stroke="#000080" stroke-width=".25"/>
<circle cx="122.5" cy="153" r=".51" fill="#000080"/>
<circle cx="122.5" cy="153" r=".51" fill="none" stroke="#000080" stroke-width=".21"/>
<path d="M117.4 145.3v12.7h-2.5M122.5 142.8h10.2M114.9 163.1h7.6" fill="none" stroke="#000080" stroke-width=".25"/>
<circle cx="122.5" cy="163.1" r=".51" fill="#000080"/>
<circle cx="122.5" cy="163.1" r=".51" fill="none" stroke="#000080" stroke-width=".21"/>
<path d="M99.6 153v7.6h2.6" fill="none" stroke="#000080" stroke-width=".25"/>
<circle cx="99.6" cy="153" r=".51" fill="#000080"/>
<circle cx="99.6" cy="153" r=".51" fill="none" stroke="#000080" stroke-width=".21"/>
<path d="M86.9 153h17.8" fill="none" stroke="#000080" stroke-width=".25"/>
<circle cx="99.6" cy="153" r=".51" fill="#000080"/>
<circle cx="99.6" cy="153" r=".51" fill="none" stroke="#000080" stroke-width=".21"/>
<g fill="none" stroke="#800000" stroke-width=".25">
<path d="M84.4 30.9h5l-2.5 2.5zM86.9 28.3v2.6M46.2 56.3h5.1l-2.5 2.6zM48.8 53.8v2.5M25.9 74.1h5.1l-2.6 2.5zM28.4 71.6v2.5M84.4 63.9h5l-2.5 2.6zM86.9 61.4v2.5M84.4 97h5l-2.5 2.6zM86.9 94.5v2.5M28.4 119.9v2.5M46.2 104.6h5.1l-2.5 2.6z"/>
<path d="M48.8 102.1v2.5M58.9 119.9v2.5M25.9 122.4h5.1l-2.6 2.6zM56.4 122.4h5.1l-2.6 2.6zM84.4 130.1h5l-2.5 2.5zM86.9 127.5v2.6M84.4 163.1h5l-2.5 2.6zM86.9 160.6v2.5"/>
</g>
<path d="M86.9 20.7v2.6M86.9 25.8v2.5M86.9 53.8v2.5M86.9 58.9v2.5M86.9 86.8v2.6M86.9 91.9v2.6M86.9 119.9v2.5M86.9 125v2.5M86.9 153v2.5M86.9 158v2.6" fill="none" stroke="#000" stroke-width=".25"/>
<g fill="none" stroke="#00f" stroke-width=".25">
<path d="M84.4 23.8h5M84.4 25.3h5M86.9 23.3v.5M86.9 25.3v.5M84.4 56.8h5M84.4 58.4h5M86.9 56.3v.5M86.9 58.4v.5M84.4 89.9h5M84.4 91.4h5M86.9 89.4v.5M86.9 91.4v.5"/>
<path d="M84.4 122.9h5M84.4 124.5h5M86.9 122.4v.5M86.9 124.5v.5M84.4 156h5M84.4 157.5h5M86.9 155.5v.5M86.9 157.5v.5"/>
</g>
<circle cx="58.9" cy="119.9" r=".51" fill="#000080"/>
<circle cx="58.9" cy="119.9" r=".51" fill="none" stroke="#000080" stroke-width=".21"/>
<path d="M56.4 74.1h5.1l-2.6 2.5zM58.9 71.6v2.5" fill="none" stroke="#800000" stroke-width=".25"/>
<path d="M186.1 20.7h12.7M28.4 71.6h2.6M56.4 71.6h2.5M28.4 119.9h2.6M56.4 112.3h2.5v7.6h-2.5" fill="none" stroke="#000080" stroke-width=".25"/>
<circle cx="58.9" cy="119.9" r=".51" fill="#000080"/>
<circle cx="58.9" cy="119.9" r=".51" fill="none" stroke="#000080" stroke-width=".21"/>
<path d="M201.3 13.1h7.7v12.7h-7.7z" fill="#ffffb0"/>
<path d="M201.3 13.1h7.7v12.7h-7.7z" fill="none" stroke="#800000" stroke-width=".25"/>
<path d="M198.8 15.6h2.5M198.8 18.2h2.5M209 15.6h2.5M209 18.2h2.5M198.8 20.7h2.5M198.8 23.3h2.5M209 20.7h2.5M209 23.3h2.5" fill="none" stroke="#000" stroke-width=".25"/>
<path d="M201.3 76.7h7.7v12.7h-7.7z" fill="#ffffb0"/>
<path d="M201.3 76.7h7.7v12.7h-7.7z" fill="none" stroke="#800000" stroke-width=".25"/>
<path d="M198.8 79.2h2.5M209 79.2h2.5M198.8 81.7h2.5M198.8 84.3h2.5M198.8 86.8h2.5M209 81.7h2.5M209 84.3h2.5M209 86.8h2.5" fill="none" stroke="#000" stroke-width=".25"/>
<text font-size="4.1" x="223" y="181.3">ADS1115</text>
<g font-size="2.8" fill="#00f">
<text x="215.7" y="17.6">OUT2=0~10V</text>
<text x="178.5" y="20.1">OUT1=0~10V</text>
<text x="178.5" y="81.2">OUT3=0~10V</text>
<text x="215.7" y="81.2">OUT4=0~10V</text>
<text x="175.9" y="147.3">OUT5=0~10V</text>
</g>
<g font-size="2.8">
<text x="30.7" y="85.2">I2C1 Address = 0x48</text>
<text x="30.7" y="133.5">I2C1 Address = 0x48</text>
</g>
<g font-size="2.3">
<text x="36.1" y="3.7">1</text>
<text x="109.1" y="3.7">2</text>
<text x="182.3" y="3.7">3</text>
<text x="255.3" y="3.7">4</text>
<text x="198.3" y="17.7">3</text>
<text x="198.4" y="15.2">1</text>
<text x="211" y="15.2">2</text>
<text x="211" y="17.7">4</text>
<text x="246.6" y="17.7">2</text>
<text x="246.8" y="15.2">1</text>
<text x="251.4" y="16.4">1</text>
<text x="198.3" y="22.8">7</text>
<text x="198.3" y="20.2">5</text>
<text x="211" y="20.2">6</text>
<text x="211" y="22.8">8</text>
<text x="246.7" y="20.2">3</text>
<text x="251.4" y="19">2</text>
<text x="251.4" y="21.5">3</text>
<text x="2.2" y="25.3">A</text>
<text x="101.7" y="27.9">3</text>
<text x="114.4" y="25.3">2</text>
<text x="289.5" y="25.3">A</text>
<text x="114.4" y="30.4">1</text>
<text x="246.8" y="45.7">1</text>
<text x="251.4" y="46.9">1</text>
<text x="246.6" y="48.2">2</text>
<text x="246.7" y="50.7">3</text>
<text x="251.4" y="49.5">2</text>
<text x="251.4" y="52">3</text>
<text x="43.2" y="59.4" transform="rotate(-90 43.2 59.4)">8</text>
<text x="114.4" y="58.4">2</text>
<text x="30.4" y="63.5">2</text>
<text x="35.3" y="64.7">AL/RY</text>
<text x="46.9" y="64.7">AIN0</text>
<text x="55.9" y="63.5">4</text>
<text x="101.7" y="60.9">3</text>
<text x="114.4" y="63.5">1</text>
<text x="29.3" y="68.5">10</text>
<text x="30.4" y="66">9</text>
<text x="30.6" y="71.1">1</text>
<text x="35.3" y="69.8">SCL</text>
<text x="35.3" y="67.3">SDA</text>
<text x="44.5" y="68.1" transform="rotate(-90 44.5 68.1)">VDD</text>
<text x="46.9" y="69.8">AIN2</text>
<text x="47.1" y="67.3">AIN1</text>
<text x="55.9" y="71.1">7</text>
<text x="55.9" y="68.5">6</text>
<text x="55.9" y="66">5</text>
<text x="2.3" y="73.6">B</text>
<text x="35.3" y="72.4">ADDR</text>
<text x="43.2" y="77.1" transform="rotate(-90 43.2 77.1)">3</text>
<text x="44.5" y="72.4" transform="rotate(-90 44.5 72.4)">G</text>
<text x="47" y="72.4">AIN3</text>
<text x="289.6" y="73.6">B</text>
<text x="198.3" y="83.8">5</text>
<text x="198.3" y="81.3">3</text>
<text x="198.4" y="78.7">1</text>
<text x="211" y="78.7">2</text>
<text x="211" y="81.3">4</text>
<text x="211" y="83.8">6</text>
<text x="246.6" y="81.3">2</text>
<text x="246.7" y="83.8">3</text>
<text x="246.8" y="78.7">1</text>
<text x="251.4" y="80">1</text>
<text x="251.4" y="82.5">2</text>
<text x="198.3" y="86.3">7</text>
<text x="211" y="86.3">8</text>
<text x="251.4" y="85.1">3</text>
<text x="101.7" y="94">3</text>
<text x="114.4" y="91.4">2</text>
<text x="114.4" y="96.5">1</text>
<text x="43.2" y="107.7" transform="rotate(-90 43.2 107.7)">8</text>
<text x="30.4" y="111.8">2</text>
<text x="35.3" y="113.1">AL/RY</text>
<text x="46.9" y="113.1">AIN0</text>
<text x="55.9" y="111.8">4</text>
<text x="246.8" y="111.8">1</text>
<text x="251.4" y="113.1">1</text>
<text x="29.3" y="116.9">10</text>
<text x="30.4" y="114.3">9</text>
<text x="30.6" y="119.4">1</text>
<text x="35.3" y="118.1">SCL</text>
<text x="35.3" y="115.6">SDA</text>
<text x="44.5" y="116.4" transform="rotate(-90 44.5 116.4)">VDD</text>
<text x="46.9" y="118.1">AIN2</text>
<text x="47.1" y="115.6">AIN1</text>
<text x="55.9" y="119.4">7</text>
<text x="55.9" y="116.9">6</text>
<text x="55.9" y="114.3">5</text>
<text x="246.6" y="114.3">2</text>
<text x="246.7" y="116.9">3</text>
<text x="251.4" y="115.6">2</text>
<text x="251.4" y="118.1">3</text>
<text x="2.3" y="121.9">C</text>
<text x="35.3" y="120.7">ADDR</text>
<text x="43.2" y="125.4" transform="rotate(-90 43.2 125.4)">3</text>
<text x="44.5" y="120.7" transform="rotate(-90 44.5 120.7)">G</text>
<text x="47" y="120.7">AIN3</text>
<text x="114.4" y="124.5">2</text>
<text x="289.6" y="121.9">C</text>
<text x="101.7" y="127">3</text>
<text x="114.4" y="129.6">1</text>
<text x="200.8" y="147.4">2</text>
<text x="200.9" y="149.9">3</text>
<text x="201" y="144.8">1</text>
<text x="205.7" y="146.1">1</text>
<text x="205.7" y="148.7">2</text>
<text x="246.6" y="147.4">2</text>
<text x="246.7" y="149.9">3</text>
<text x="246.8" y="144.8">1</text>
<text x="251.4" y="146.1">1</text>
<text x="251.4" y="148.7">2</text>
<text x="200.8" y="152.5">4</text>
<text x="205.7" y="151.2">3</text>
<text x="205.7" y="153.7">4</text>
<text x="251.4" y="151.2">3</text>
<text x="101.7" y="160.1">3</text>
<text x="114.4" y="157.5">2</text>
<text x="114.4" y="162.6">1</text>
<text x="2.2" y="170.3">D</text>
<text x="200.1" y="170.3">Title</text>
<text x="289.6" y="170.3">D</text>
<text x="200.1" y="177.9">Size</text>
<text x="212.8" y="177.9">Number</text>
<text x="263.6" y="177.9">Revision</text>
<text x="200.1" y="185.5">Date:</text>
<text x="201.4" y="181.7">A4</text>
<text x="211.5" y="185.5">4/01/2026</text>
<text x="250.9" y="185.5">Sheet</text>
<text x="257.7" y="185.5">of</text>
<text x="36.1" y="191.9">1</text>
<text x="109.1" y="191.9">2</text>
<text x="182.3" y="191.9">3</text>
<text x="200.1" y="188.1">File:</text>
<text x="211.5" y="188.1">D:\接案資料\..\ADS1115_A.SchDoc</text>
<text x="250.9" y="188.1">Drawn By:</text>
<text x="255.3" y="191.9">4</text>
</g>
<g font-size="2.3" fill="#800000">
<text x="112.7" y="10.1">ISO_3.3A</text>
<text x="125.1" y="10.1">OUT1</text>
<text x="194.3" y="10.1">24V</text>
<text x="212.1" y="10.1">24V</text>
<text x="240.1" y="10.1">24V</text>
<text x="236.9" y="17.7">SET1</text>
<text x="89.5" y="20.2">F1_ADC0</text>
<text x="188.6" y="22.8">SET1</text>
<text x="188.6" y="20.2">OUT1</text>
<text x="216.6" y="20.2">OUT2</text>
<text x="216.6" y="22.8">SET2</text>
<text x="240.1" y="40.6">24V</text>
<text x="44.1" y="43.1">ISO_3.3A</text>
<text x="112.7" y="43.1">ISO_3.3A</text>
<text x="125.1" y="43.1">OUT2</text>
<text x="23.8" y="48.2">ISO_3.3A</text>
<text x="89.5" y="53.3">F1_ADC1</text>
<text x="236.9" y="48.2">SET2</text>
<text x="58.9" y="63.5">F1_ADC0</text>
<text x="13.2" y="66">I2C1_AD5</text>
<text x="13.2" y="68.5">I2C1_AC5</text>
<text x="58.9" y="66">F1_ADC1</text>
<text x="58.9" y="68.5">F1_ADC2</text>
<text x="112.7" y="76.2">ISO_3.3A</text>
<text x="125.1" y="76.2">OUT3</text>
<text x="194.3" y="73.6">24V</text>
<text x="212.1" y="73.6">24V</text>
<text x="240.1" y="73.6">24V</text>
<text x="188.6" y="83.8">OUT3</text>
<text x="216.6" y="83.8">OUT4</text>
<text x="236.9" y="81.3">SET3</text>
<text x="89.5" y="86.3">F1_ADC2</text>
<text x="188.6" y="86.3">SET3</text>
<text x="216.6" y="86.3">SET4</text>
<text x="44.1" y="91.4">ISO_3.3A</text>
<text x="23.8" y="96.5">ISO_3.3A</text>
<text x="240.1" y="106.7">24V</text>
<text x="112.7" y="109.2">ISO_3.3A</text>
<text x="125.1" y="109.2">OUT4</text>
<text x="13.2" y="114.3">I2C1_AD6</text>
<text x="13.2" y="116.9">I2C1_AC6</text>
<text x="61.5" y="114.3">F1_ADC3</text>
<text x="61.5" y="116.9">F1_ADC4</text>
<text x="89.5" y="119.4">F1_ADC3</text>
<text x="236.9" y="114.3">SET4</text>
<text x="112.7" y="142.3">ISO_3.3A</text>
<text x="125.1" y="142.3">OUT5</text>
<text x="194.3" y="139.7">24V</text>
<text x="240.1" y="139.7">24V</text>
<text x="188.6" y="149.9">OUT5</text>
<text x="236.9" y="147.4">SET5</text>
<text x="89.5" y="152.5">F1_ADC4</text>
<text x="188.6" y="152.5">SET5</text>
</g>
<g font-size="2.3" fill="#000080">
<text x="125.6" y="10.5" transform="rotate(90 125.6 10.5)">0402 10K 1%</text>
<text x="82.3" y="14.4" transform="rotate(90 82.3 14.4)">0402 100nF 16V X7R</text>
<text x="102.2" y="17.7">0402 10K 1%</text>
<text x="107.3" y="15.2">R176</text>
<text x="128.1" y="15.6" transform="rotate(90 128.1 15.6)">R177</text>
<text x="201.4" y="12.6">URS1</text>
<text x="249.7" y="12.6">SE1</text>
<text x="84.9" y="18.2" transform="rotate(90 84.9 18.2)">C163</text>
<text x="104.7" y="22.8">D3</text>
<text x="125.6" y="25.8" transform="rotate(90 125.6 25.8)">0402 10K 1%</text>
<text x="128.1" y="28.3" transform="rotate(90 128.1 28.3)">R178</text>
<text x="198.8" y="27.9">HC-XHD-2*4A</text>
<text x="249.7" y="25.3">PZ254V-11-03P</text>
<text x="104.7" y="35.5">BAT54S</text>
<text x="54.4" y="41.1" transform="rotate(90 54.4 41.1)">0402 100nF 16V X7R</text>
<text x="21.3" y="43.6" transform="rotate(90 21.3 43.6)">R179</text>
<text x="82.3" y="47.4" transform="rotate(90 82.3 47.4)">0402 100nF 16V X7R</text>
<text x="125.6" y="43.6" transform="rotate(90 125.6 43.6)">0402 10K 1%</text>
<text x="249.7" y="43.1">SE2</text>
<text x="21.3" y="51.2" transform="rotate(90 21.3 51.2)">0402 4.7K 1%</text>
<text x="30.2" y="48.7" transform="rotate(90 30.2 48.7)">0402 4.7K 1%</text>
<text x="32.7" y="52.5" transform="rotate(90 32.7 52.5)">R182</text>
<text x="56.9" y="48.7" transform="rotate(90 56.9 48.7)">C164</text>
<text x="84.9" y="51.2" transform="rotate(90 84.9 51.2)">C165</text>
<text x="102.2" y="50.7">0402 10K 1%</text>
<text x="107.3" y="48.2">R180</text>
<text x="128.1" y="48.7" transform="rotate(90 128.1 48.7)">R181</text>
<text x="104.7" y="55.8">D4</text>
<text x="125.6" y="58.9" transform="rotate(90 125.6 58.9)">0402 10K 1%</text>
<text x="249.7" y="55.8">PZ254V-11-03P</text>
<text x="33.5" y="60.9">U34</text>
<text x="128.1" y="61.4" transform="rotate(90 128.1 61.4)">R183</text>
<text x="104.7" y="68.5">BAT54S</text>
<text x="125.6" y="76.7" transform="rotate(90 125.6 76.7)">0402 10K 1%</text>
<text x="201.4" y="76.2">URS2</text>
<text x="249.7" y="76.2">SE3</text>
<text x="46.2" y="78.7">ADS1115LIDGSR</text>
<text x="82.3" y="80.5" transform="rotate(90 82.3 80.5)">0402 100nF 16V X7R</text>
<text x="102.2" y="83.8">0402 10K 1%</text>
<text x="107.3" y="81.3">R184</text>
<text x="128.1" y="81.7" transform="rotate(90 128.1 81.7)">R185</text>
<text x="21.3" y="89.4" transform="rotate(90 21.3 89.4)">R186</text>
<text x="54.4" y="89.4" transform="rotate(90 54.4 89.4)">0402 100nF 16V X7R</text>
<text x="84.9" y="84.3" transform="rotate(90 84.9 84.3)">C166</text>
<text x="104.7" y="88.9">D5</text>
<text x="249.7" y="88.9">PZ254V-11-03P</text>
<text x="125.6" y="91.9" transform="rotate(90 125.6 91.9)">0402 10K 1%</text>
<text x="128.1" y="94.5" transform="rotate(90 128.1 94.5)">R187</text>
<text x="198.8" y="91.4">HC-XHD-2*4A</text>
<text x="21.3" y="97" transform="rotate(90 21.3 97)">0402 4.7K 1%</text>
<text x="30.2" y="97" transform="rotate(90 30.2 97)">0402 4.7K 1%</text>
<text x="32.7" y="100.8" transform="rotate(90 32.7 100.8)">R188</text>
<text x="56.9" y="97" transform="rotate(90 56.9 97)">C167</text>
<text x="104.7" y="101.6">BAT54S</text>
<text x="33.5" y="109.2">U35</text>
<text x="82.3" y="113.5" transform="rotate(90 82.3 113.5)">0402 100nF 16V X7R</text>
<text x="125.6" y="109.7" transform="rotate(90 125.6 109.7)">0402 10K 1%</text>
<text x="249.7" y="109.2">SE4</text>
<text x="84.9" y="117.4" transform="rotate(90 84.9 117.4)">C168</text>
<text x="102.2" y="116.9">0402 10K 1%</text>
<text x="107.3" y="114.3">R189</text>
<text x="128.1" y="114.8" transform="rotate(90 128.1 114.8)">R190</text>
<text x="104.7" y="121.9">D6</text>
<text x="125.6" y="125" transform="rotate(90 125.6 125)">0402 10K 1%</text>
<text x="249.7" y="121.9">PZ254V-11-03P</text>
<text x="46.2" y="127">ADS1115LIDGSR</text>
<text x="128.1" y="127.5" transform="rotate(90 128.1 127.5)">R191</text>
<text x="104.7" y="134.7">BAT54S</text>
<text x="125.6" y="142.8" transform="rotate(90 125.6 142.8)">0402 10K 1%</text>
<text x="203.9" y="142.3">URS3</text>
<text x="249.7" y="142.3">SE5</text>
<text x="82.3" y="146.6" transform="rotate(90 82.3 146.6)">0402 100nF 16V X7R</text>
<text x="102.2" y="149.9">0402 10K 1%</text>
<text x="107.3" y="147.4">R192</text>
<text x="128.1" y="147.9" transform="rotate(90 128.1 147.9)">R193</text>
<text x="84.9" y="150.4" transform="rotate(90 84.9 150.4)">C169</text>
<text x="104.7" y="155">D7</text>
<text x="249.7" y="155">PZ254V-11-03P</text>
<text x="125.6" y="158" transform="rotate(90 125.6 158)">0402 10K 1%</text>
<text x="128.1" y="160.6" transform="rotate(90 128.1 160.6)">R194</text>
<text x="203.9" y="157.5">HC-XH-4A-TW</text>
<text x="104.7" y="167.7">BAT54S</text>
</g>
</svg>
